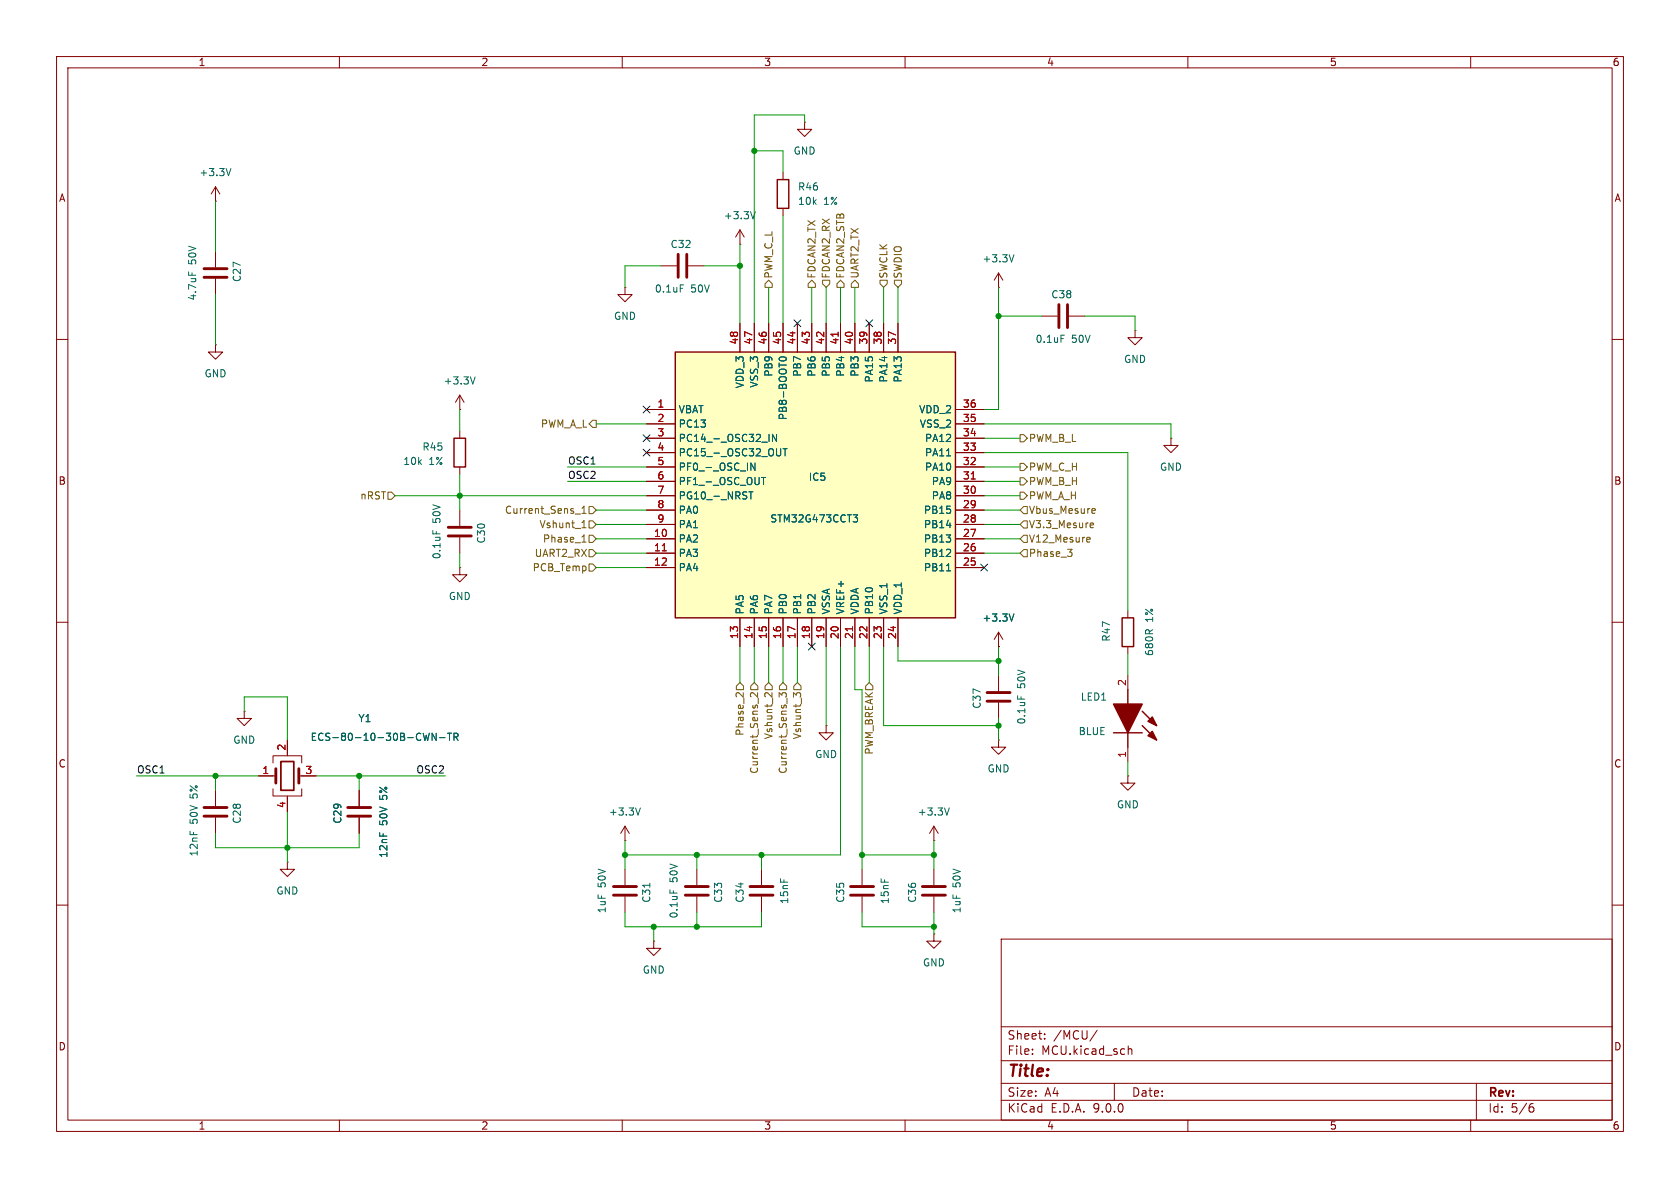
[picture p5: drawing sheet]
<svg xmlns="http://www.w3.org/2000/svg" width="297mm" height="210mm" viewBox="0 0 297 210" stroke-linecap="round" stroke-linejoin="round" font-family="sans-serif">
<g fill="none" stroke="#840000" stroke-width=".18">
<path d="M10 10h277v190h-277zM12 12h273v186h-273zM60 10v2M110 10v2M160 10v2M210 10v2M260 10v2M138.4 30.5v1.3M138.4 36.8v1.3M142.2 21.6v1.3h1.3l-1.3 1.2-1.2-1.2h1.2M142.2 21.6h.1M110.5 50.8v1.3h1.3l-1.3 1.2-1.3-1.2h1.3"/>
<path d="M110.5 50.8h.1M116.8 47h2.8M121.7 47h2.8M130.8 43.2h.1M130.8 40.6l-.8 1.3M130.8 40.6l.8 1.3M130.8 40.6v2.6M176.5 50.8h.1M176.5 48.3v2.5M176.5 48.3l-.7 1.2M176.5 48.3l.8 1.2M200.7 58.4v1.3h1.2l-1.2 1.3-1.3-1.3h1.3"/>
<path d="M200.7 58.4h.1M10 60h2M285 60h2M10 110h2M176.5 119.4v2.8M199.4 119.4v2.5M285 110h2M45.7 137.2h3.1M48.3 134.9v-1.3h5v1.3M48.3 139.4v1.3h5v-1.3M50.8 130.8v2.8M52.8 137.2h3.1"/>
<path d="M176.5 130.8v1.3h1.3l-1.3 1.3-1.2-1.3h1.2M176.5 130.8h.1M176.5 124.2v2.8M199.4 137.2v1.2h1.3l-1.3 1.3-1.3-1.3h1.3M199.4 137.2h.1M199.4 132.1v2.5M50.8 152.4v1.3h1.3l-1.3 1.2-1.3-1.2h1.3M50.8 152.4h.1M50.8 140.7v2.8M110.5 148.6h.1M110.5 146.1l.8 1.2M110.5 146.1l-.8 1.2"/>
<path d="M110.5 146.1v2.5M134.6 153.7v2.8M134.6 158.5v2.8M10 160h2M177 166h108v32h-108zM285 160h2M60 198v2M110 198v2M160 198v2M177 194.5h108M177 191.5h108M177 187.5h108"/>
<path d="M177 181.5h108M182.5 186.3v.1M182.5 185.5v.1M184.7 183.6v.1M184.7 182.8v.1M194 182.1l-1.3 2M197 191.5v3M199.5 184.9v1.5M199.5 185.5l.2-.1 .3 .1 .1 .9M210 198v2M260 198v2M261 191.5v6.5"/>
<path d="M270.6 195.7h.4l.2 .3-.1 .5-.5 .1M271 195.1l-.4 .1"/>
</g>
<path d="M133.5 37.4l-.4 1.3M120.3 50.4h.6M179.3 45l-.5 1.3M75.9 129.6l-.3 1.3M77.1 129.6v1.3l-.7-1.3v1.3M77.7 130.4h1M79.1 129.6h.7M79.5 129.6v1.3M80.3 130.3l.6-.1 .1-.2-.1-.3-.6-.1v1.3M80.6 130.3l.4 .6M179.9 123v.6M113.2 142.8l-.4 1.3" fill="none" stroke="#006464" stroke-width=".18"/>
<path d="M119.9 45v4M121.4 45v4M48.8 135.9v2.5M52.8 135.9v2.5M174.5 124h4.1M174.5 122.4h4.1M132.6 158.2h4.1M132.6 156.7h4.1" fill="none" stroke="#840000" stroke-width=".51"/>
<path d="M49.7 134.6h2.2v5.1h-2.2z" fill="none" stroke="#840000" stroke-width=".3"/>
<path d="M137.4 31.8h2v5h-2zM196.8 129.5h5.1M199.4 121.9v2.6M199.4 129.5v2.6M201.9 128.3l2.6 2.5M201.9 125.7l2.6 2.6" fill="none" stroke="#840000" stroke-width=".25"/>
<g fill="#840000" stroke="#840000" stroke-width=".25">
<path d="M196.8 124.5h5.1l-2.5 5z"/>
<path d="M202.9 130l.8-.7 .8 1.5z"/>
<path d="M202.9 127.5l.8-.8 .8 1.6z"/>
</g>
<path d="M119.4 62.2h49.5v47h-49.5z" fill="#ffffc2"/>
<path d="M80.3 77.5h2v5.1h-2zM119.4 62.2h49.5v47h-49.5zM198.4 109.2h2v5.1h-2z" fill="none" stroke="#840000" stroke-width=".25"/>
<g fill="none" stroke="#840000" stroke-width=".18">
<path d="M38.1 35.6h.1M38.1 33v2.6M38.1 33l-.8 1.3M38.1 33l.8 1.3M38.1 44.5v2.7M38.1 49.3v2.8M130.8 57.2v5M133.3 57.2v5M135.9 57.2v5M138.4 57.2v5M141 57.2v5M143.5 57.2v5"/>
<path d="M146 57.2v5M148.6 57.2v5M151.1 57.2v5M153.7 57.2v5M156.2 57.2v5M158.7 57.2v5M184.1 55.9h2.8M189 55.9h2.8M38.1 61v1.2h1.3l-1.3 1.3-1.3-1.3h1.3M38.1 61h.1M81.3 72.4h.1M81.3 69.9l.7 1.2"/>
<path d="M81.3 69.9l-.8 1.2M81.3 69.9v2.5M81.3 76.2v1.3M114.3 72.4h5.1M114.3 74.9h5.1M114.3 77.5h5.1M168.9 72.4h5.1M168.9 74.9h5.1M168.9 77.5h5.1M207 77.5v1.2h1.3l-1.3 1.3-1.3-1.3h1.3M207 77.5h.1M81.3 82.6v1.2"/>
<path d="M81.3 90.2v2.8M81.3 95v2.8M114.3 80h5.1M114.3 82.6h5.1M114.3 85.1h5.1M114.3 87.6h5.1M114.3 90.2h5.1M114.3 92.7h5.1M114.3 95.3h5.1M114.3 97.8h5.1M168.9 80h5.1M168.9 82.6h5.1"/>
<path d="M168.9 85.1h5.1M168.9 87.6h5.1M168.9 90.2h5.1M168.9 92.7h5.1M168.9 95.3h5.1M168.9 97.8h5.1M81.3 100.3v1.3h1.2l-1.2 1.3-1.3-1.3h1.3M81.3 100.3h.1M114.3 100.3h5.1M130.8 109.2v5.1M133.3 109.2v5.1M135.9 109.2v5.1"/>
<path d="M138.4 109.2v5.1M141 109.2v5.1M143.5 109.2v5.1M146 109.2v5.1M148.6 109.2v5.1M151.1 109.2v5.1M153.7 109.2v5.1M156.2 109.2v5.1M158.7 109.2v5.1M168.9 100.3h5.1M176.5 114.3h.1M176.5 111.8l-.7 1.2"/>
<path d="M176.5 111.8l.8 1.2M176.5 111.8v2.5M199.4 108v1.2M199.4 114.3v1.3M38.1 139.7v2.8M43.2 125.7v1.3h1.2l-1.2 1.3-1.3-1.3h1.3M43.2 125.7h.1M45.7 137.2h2.6M50.8 130.8v2.6M53.3 137.2h2.6M63.5 139.7v2.8M146 128.3v1.2h1.3l-1.3 1.3-1.2-1.3h1.2"/>
<path d="M146 128.3h.1M38.1 144.5v2.8M50.8 141v2.5M63.5 144.5v2.8M110.5 153.7v2.8M110.5 158.5v2.8M123.2 153.7v2.8M123.2 158.5v2.8M152.4 153.7v2.8M152.4 158.5v2.8M165.1 148.6h.1M165.1 146.1l-.8 1.2"/>
<path d="M165.1 146.1l.8 1.2M165.1 146.1v2.5M165.1 153.7v2.8M165.1 158.5v2.8M115.6 166.4v1.2h-1.3l1.3 1.3 1.2-1.3h-1.2M115.6 166.4h.1M165.1 165.1v1.3h1.3l-1.3 1.2-1.3-1.2h1.3M165.1 165.1h.1"/>
</g>
<g fill="none" stroke="#006464" stroke-width=".18">
<path d="M40.8 29.8l-.4 1.3M33.3 48v.7M187.6 59.3h.6M84 66.6l-.4 1.3M136 76.8v1.2M137.3 76.8v1.2l-.7-1.2v1.2M137.8 63.3a.75 .75 0 0 1 1.2 .2 .72 .72 0 0 1-1.3-.1zM138 79.3l-.1 1.2M138.4 79.3h.8M138.8 79.3v1.3M76.5 93.8v.6M132.4 86.9h.7"/>
<path d="M132.7 81.9l.8 1.2v-1.2M132.7 86.9v1.3M134.6 84.4h.7M135 84.4v1.3M150.8 91h.8l-.4 .5 .3 .1 .1 .4-.2 .3h-.4M167.3 80.6h.8M167.3 100.9h.8M179.3 108.5l-.5 1.3M75.9 129.6l-.3 1.3M77.1 129.6v1.3l-.7-1.3v1.3M77.7 130.4h1M79.1 129.6h.7"/>
<path d="M79.5 129.6v1.3M80.3 130.3l.6-.1 .1-.2-.1-.3-.6-.1v1.3M80.6 130.3l.4 .6M114.9 156.1v.8M118.4 157.3v.6M167.8 142.8l-.4 1.3"/>
</g>
<path d="M148.2 58.7v.7M117.1 97.4h.7M171.7 84.7h.7M150.7 110.8v.7" fill="none" stroke="#a90000" stroke-width=".18"/>
<g fill="none" stroke="#840000" stroke-width=".51">
<path d="M36.1 47.5h4M36.1 49h4M187.2 53.8v4.1M188.7 53.8v4.1M79.2 94.7h4.1M79.2 93.2h4.1M36.1 144.3h4M36.1 142.7h4M61.5 144.3h4M61.5 142.7h4M108.5 158.2h4M108.5 156.7h4"/>
<path d="M121.2 158.2h4M121.2 156.7h4M150.4 158.2h4M150.4 156.7h4M163.1 158.2h4M163.1 156.7h4"/>
</g>
<g fill="none" stroke="#725600" stroke-width=".18">
<path d="M135.9 49.5l.6 .7v.6h-1.2v-.6zM142.9 50.2l.6-.7 .6 .7v.6h-1.2zM145.4 49.5h1.3v.7l-.7 .6-.6-.6zM148.6 49.5l.6 .7v.6h-1.2v-.6zM151.1 49.5l.7 .7v.6h-1.3v-.6zM155.6 49.5h1.2v.7l-.6 .6-.6-.6zM158.1 49.5h1.3v.7l-.7 .6-.6-.6zM104.8 74.3h.6v1.3h-.6l-.7-.7zM180.3 76.8h.7l.6 .7-.6 .6h-.7zM68.6 87h.6l.6 .6-.6 .7h-.6zM101.7 90.9h.9M102.9 93.3h.7"/>
<path d="M102.9 95.8h.7M102.9 89.8l.3-.3v1.2M102.9 90.7h.7M103 92.3l.2-.3v1.3M103.1 94.7l.1-.1v1.2M104.1 97.2h.7l.6 .6-.6 .6h-.7zM104.1 92.1h.7l.6 .6-.6 .6h-.7zM104.1 99.7h.7l.6 .6-.6 .7h-.7zM104.1 89.5h.7l.6 .7-.6 .6h-.7zM104.1 94.6h.7l.6 .7-.6 .6h-.7zM180.3 84.5h.7l.6 .6-.6 .6h-.7zM180.3 81.9h.7l.6 .7-.6 .6h-.7z"/>
<path d="M180.3 87h.7l.6 .6-.6 .7h-.7zM181 92.1h.6v1.2h-.6l-.7-.6zM181 97.2h.6v1.2h-.6l-.7-.6zM181 94.6h.6v1.3h-.6l-.7-.6zM181 89.5h.6v1.3h-.6l-.7-.6zM188.7 97.1h.8l-.4 .5M189.3 97.6l.2 .2v.3l-.2 .3M192.3 95h.4v.3l-.6 .1M192.7 95.8h-.4M192.8 93.2h.5M192.8 92.5l.3-.1 .2 .3-.6 .2M193.2 89.9l.4 .1v.2l-.6 .1"/>
<path d="M193.6 90.7h-.4M130.8 120.7l.6 .6v.6h-1.2v-.6zM131.4 122.5v.7l-.7-.7h-.3l-.3 .2M133.3 120.7l.7 .6v.6h-1.3v-.6zM133.9 122.5v.7l-.9-.7-.3 .2 .1 .5M134.1 123.4v1M135.9 120.7l.6 .6v.6h-1.2v-.6zM136.5 122.5v.7l-.9-.7-.3 .1-.1 .4M137.7 123.2v-.7l.5 .4 .1-.4h.6l.1 .2-.1 .5M138.4 120.7l.7 .6v.6h-1.3v-.6zM139.1 123.4v1M141 120.7l.6 .6v.6h-1.3v-.6z"/>
<path d="M141.5 123.1v-.4l-.2-.2h-.4l-.1 .4-.5-.4v.7M153.7 120.7l.6 .6v.6h-1.3v-.6z"/>
</g>
<g fill="none" stroke="#009600" stroke-width=".18">
<path d="M38.1 35.6v8.9M133.3 26.7h5.1v3.8M138.4 38.1v19.1M142.2 21.6v-1.3h-8.9v36.9M38.1 52.1v8.9M116.8 47h-6.3v3.8M124.5 47h6.3M130.8 43.2v14M135.9 50.8v6.4M143.5 50.8v6.4M146 50.8v6.4M148.6 50.8v6.4"/>
<path d="M151.1 50.8v6.4M156.2 50.8v6.4M158.7 50.8v6.4M176.5 50.8v21.6h-2.5M176.5 55.9h7.6M191.8 55.9h8.9v2.5M81.3 72.4v3.8M105.4 74.9h8.9M174 74.9h33v2.6M174 77.5h6.3M69.8 87.6h44.5M81.3 83.8v6.4"/>
<path d="M81.3 97.8v2.5M100.3 85.1h14M100.3 82.6h14M105.4 97.8h8.9M105.4 95.3h8.9M105.4 92.7h8.9M105.4 90.2h8.9M174 97.8h6.3M174 95.3h6.3M174 80h25.4v28M174 92.7h6.3M174 87.6h6.3"/>
<path d="M174 85.1h6.3M174 90.2h6.3M174 82.6h6.3M105.4 100.3h8.9M130.8 114.3v6.4M133.3 114.3v6.4M135.9 114.3v6.4M138.4 114.3v6.4M141 114.3v6.4M146 114.3v14M148.6 114.3v36.8h-38.1M151.1 114.3v7.6h1.3v31.8"/>
<path d="M153.7 114.3v6.4M156.2 114.3v14h20.3M158.7 114.3v2.5h17.8M176.5 114.3v5.1M199.4 115.6v3.8M24.1 137.2h21.6M38.1 137.2v2.5M43.2 125.7v-2.5h7.6v7.6M55.9 137.2h22.8M63.5 137.2v2.5M176.5 127v3.8M199.4 134.6v2.6"/>
<path d="M38.1 147.3v2.6h25.4v-2.6M50.8 143.5v8.9M110.5 148.6v5.1M123.2 151.1v2.6M134.6 151.1v2.6M152.4 151.1h12.7M165.1 148.6v5.1M110.5 161.3v2.5h24.1v-2.5M115.6 163.8v2.6M123.2 161.3v2.5M152.4 161.3v2.5h12.7M165.1 161.3v3.8"/>
</g>
<g fill="none" stroke="#000084" stroke-width=".18">
<path d="M140.4 56.5l1.2 1.3M141.6 56.5l-1.2 1.3M153.1 56.5l1.2 1.3M154.3 56.5l-1.2 1.3M113.7 79.4l1.2 1.2M113.7 71.8l1.2 1.2M113.7 76.9l1.2 1.2M114.9 79.4l-1.2 1.2M114.9 71.8l-1.2 1.2M114.9 76.9l-1.2 1.2M173.4 99.7l1.2 1.2M174.6 99.7l-1.2 1.2"/>
<path d="M142.9 113.7l1.2 1.2M144.1 113.7l-1.2 1.2"/>
</g>
<g fill="#009600" stroke="#009600" stroke-width=".18">
<circle cx="176.5" cy="128.3" r=".46"/>
<circle cx="165.1" cy="151.1" r=".46"/>
<circle cx="133.3" cy="26.7" r=".46"/>
<circle cx="130.8" cy="47" r=".46"/>
<circle cx="115.6" cy="163.8" r=".46"/>
<circle cx="110.5" cy="151.1" r=".46"/>
<circle cx="50.8" cy="149.9" r=".46"/>
<circle cx="38.1" cy="137.2" r=".46"/>
<circle cx="176.5" cy="116.8" r=".46"/>
<circle cx="176.5" cy="55.9" r=".46"/>
<circle cx="63.5" cy="137.2" r=".46"/>
<circle cx="81.3" cy="87.6" r=".46"/>
<circle cx="152.4" cy="151.1" r=".46"/>
<circle cx="134.6" cy="151.1" r=".46"/>
<circle cx="123.2" cy="163.8" r=".46"/>
<circle cx="123.2" cy="151.1" r=".46"/>
<circle cx="165.1" cy="163.8" r=".46"/>
</g>
<text font-size="2.8" fill="#840000" x="178" y="190.9">Title:</text>
<g font-size="2.1" fill="#840000">
<text x="178" y="184">Sheet:</text>
<text x="186.2" y="184">/MCU/</text>
<text x="178" y="186.7">File:</text>
<text x="184.1" y="186.7">MCU.kicad_sch</text>
<text x="178" y="196.9">KiCad</text>
<text x="178" y="194.1">Size:</text>
<text x="184.7" y="194.1">A4</text>
<text x="185.7" y="196.9">E.D.A.</text>
<text x="193.3" y="196.9">9.0.0</text>
<text x="200" y="194.1">Date:</text>
<text x="263" y="194.3">Rev:</text>
<text x="263" y="196.9">Id:</text>
<text x="267.1" y="196.9">5/6</text>
</g>
<g font-size="1.8" fill="#840000">
<text x="35" y="11.9">1</text>
<text x="85" y="11.9">2</text>
<text x="135" y="11.9">3</text>
<text x="185" y="11.9">4</text>
<text x="235" y="11.9">5</text>
<text x="285" y="11.9">6</text>
<text x="10.3" y="35.9">A</text>
<text x="285.3" y="35.9">A</text>
<text x="10.3" y="85.9">B</text>
<text x="285.3" y="85.9">B</text>
<text x="10.3" y="135.9">C</text>
<text x="285.3" y="135.9">C</text>
<text x="10.3" y="185.9">D</text>
<text x="285.3" y="185.9">D</text>
<text x="35" y="199.9">1</text>
<text x="85" y="199.9">2</text>
<text x="135" y="199.9">3</text>
<text x="185" y="199.9">4</text>
<text x="235" y="199.9">5</text>
<text x="285" y="199.9">6</text>
</g>
<g font-size="1.8" fill="#006464">
<text x="140.2" y="27.5">GND</text>
<text x="35.2" y="31.3">+3.3V</text>
<text x="141" y="33.9">R46</text>
<text x="127.9" y="39">+3.3V</text>
<text x="141" y="36.4">10k</text>
<text x="145.6" y="36.4">1%</text>
<text x="34.9" y="46.8" transform="rotate(-90 34.9 46.8)">50V</text>
<text x="118.4" y="44">C32</text>
<text x="173.6" y="46.6">+3.3V</text>
<text x="34.9" y="53.2" transform="rotate(-90 34.9 53.2)">4.7uF</text>
<text x="42.8" y="50" transform="rotate(-90 42.8 50)">C27</text>
<text x="115.7" y="51.9">0.1uF</text>
<text x="122.1" y="51.9">50V</text>
<text x="185.8" y="52.9">C38</text>
<text x="108.5" y="56.7">GND</text>
<text x="183" y="60.8">0.1uF</text>
<text x="189.4" y="60.8">50V</text>
<text x="198.6" y="64.4">GND</text>
<text x="36.1" y="66.9">GND</text>
<text x="78.3" y="68.2">+3.3V</text>
<text x="131.7" y="68.7" transform="rotate(-90 131.7 68.7)">VDD_3</text>
<text x="134.2" y="68.6" transform="rotate(-90 134.2 68.6)">VSS_3</text>
<text x="136.8" y="66.7" transform="rotate(-90 136.8 66.7)">PB9</text>
<text x="141.8" y="66.7" transform="rotate(-90 141.8 66.7)">PB7</text>
<text x="144.4" y="66.7" transform="rotate(-90 144.4 66.7)">PB6</text>
<text x="146.9" y="66.7" transform="rotate(-90 146.9 66.7)">PB5</text>
<text x="149.5" y="66.7" transform="rotate(-90 149.5 66.7)">PB4</text>
<text x="152" y="66.7" transform="rotate(-90 152 66.7)">PB3</text>
<text x="154.5" y="67.7" transform="rotate(-90 154.5 67.7)">PA15</text>
<text x="157.1" y="67.7" transform="rotate(-90 157.1 67.7)">PA14</text>
<text x="159.6" y="67.7" transform="rotate(-90 159.6 67.7)">PA13</text>
<text x="119.9" y="73.3">VBAT</text>
<text x="119.9" y="75.8">PC13</text>
<text x="139.3" y="74.4" transform="rotate(-90 139.3 74.4)">PB8-BOOT0</text>
<text x="162.4" y="73.3">VDD_2</text>
<text x="162.5" y="75.8">VSS_2</text>
<text x="71.2" y="82.4">10k</text>
<text x="74.6" y="79.9">R45</text>
<text x="75.8" y="82.4">1%</text>
<text x="119.9" y="78.3">PC14_-_OSC32_IN</text>
<text x="119.9" y="80.9">PC15_-_OSC32_OUT</text>
<text x="119.9" y="83.4">PF0_-_OSC_IN</text>
<text x="163.4" y="78.3">PA12</text>
<text x="163.4" y="80.9">PA11</text>
<text x="163.4" y="83.4">PA10</text>
<text x="205" y="83.4">GND</text>
<text x="119.9" y="86">PF1_-_OSC_OUT</text>
<text x="119.9" y="88.5">PG10_-_NRST</text>
<text x="142.9" y="85.2">IC5</text>
<text x="164.6" y="86">PA9</text>
<text x="164.6" y="88.5">PA8</text>
<text x="78.1" y="92.5" transform="rotate(-90 78.1 92.5)">50V</text>
<text x="119.9" y="91">PA0</text>
<text x="119.9" y="93.6">PA1</text>
<text x="136.1" y="92.6">STM32G473CCT3</text>
<text x="163.2" y="91">PB15</text>
<text x="163.2" y="93.6">PB14</text>
<text x="78.1" y="98.9" transform="rotate(-90 78.1 98.9)">0.1uF</text>
<text x="86" y="96.2" transform="rotate(-90 86 96.2)">C30</text>
<text x="119.9" y="96.1">PA2</text>
<text x="119.9" y="98.7">PA3</text>
<text x="119.9" y="101.2">PA4</text>
<text x="163.2" y="96.1">PB13</text>
<text x="163.2" y="98.7">PB12</text>
<text x="163.2" y="101.2">PB11</text>
<text x="79.2" y="106.3">GND</text>
<text x="131.7" y="108.7" transform="rotate(-90 131.7 108.7)">PA5</text>
<text x="134.2" y="108.7" transform="rotate(-90 134.2 108.7)">PA6</text>
<text x="136.8" y="108.7" transform="rotate(-90 136.8 108.7)">PA7</text>
<text x="139.3" y="108.7" transform="rotate(-90 139.3 108.7)">PB0</text>
<text x="141.8" y="108.7" transform="rotate(-90 141.8 108.7)">PB1</text>
<text x="144.4" y="108.7" transform="rotate(-90 144.4 108.7)">PB2</text>
<text x="146.9" y="108.7" transform="rotate(-90 146.9 108.7)">VSSA</text>
<text x="149.5" y="108.7" transform="rotate(-90 149.5 108.7)">VREF+</text>
<text x="152" y="108.7" transform="rotate(-90 152 108.7)">VDDA</text>
<text x="154.5" y="108.7" transform="rotate(-90 154.5 108.7)">PB10</text>
<text x="157.1" y="108.7" transform="rotate(-90 157.1 108.7)">VSS_1</text>
<text x="159.6" y="108.7" transform="rotate(-90 159.6 108.7)">VDD_1</text>
<text x="173.6" y="110.1">+3.3V</text>
<text x="196.4" y="113.5" transform="rotate(-90 196.4 113.5)">R47</text>
<text x="204.1" y="110" transform="rotate(-90 204.1 110)">1%</text>
<text x="204.1" y="116.1" transform="rotate(-90 204.1 116.1)">680R</text>
<text x="173.6" y="125.4" transform="rotate(-90 173.6 125.4)">C37</text>
<text x="181.5" y="121.7" transform="rotate(-90 181.5 121.7)">50V</text>
<text x="191" y="124.1">LED1</text>
<text x="41.1" y="131.7">GND</text>
<text x="54.8" y="131.2">ECS-80-10-30B-CWN-TR</text>
<text x="63.3" y="127.9">Y1</text>
<text x="181.5" y="128.2" transform="rotate(-90 181.5 128.2)">0.1uF</text>
<text x="190.6" y="130.1">BLUE</text>
<text x="144" y="134.2">GND</text>
<text x="174.5" y="136.8">GND</text>
<text x="35.2" y="141" transform="rotate(-90 35.2 141)">5%</text>
<text x="68.7" y="141.3" transform="rotate(-90 68.7 141.3)">5%</text>
<text x="197.4" y="143.1">GND</text>
<text x="35.2" y="145.7" transform="rotate(-90 35.2 145.7)">50V</text>
<text x="42.8" y="145.7" transform="rotate(-90 42.8 145.7)">C28</text>
<text x="60.6" y="145.7" transform="rotate(-90 60.6 145.7)">C29</text>
<text x="68.7" y="145.9" transform="rotate(-90 68.7 145.9)">50V</text>
<text x="107.5" y="144.4">+3.3V</text>
<text x="162.2" y="144.4">+3.3V</text>
<text x="35.2" y="151.5" transform="rotate(-90 35.2 151.5)">12nF</text>
<text x="68.7" y="151.8" transform="rotate(-90 68.7 151.8)">12nF</text>
<text x="48.8" y="158.3">GND</text>
<text x="107.3" y="161.5" transform="rotate(-90 107.3 161.5)">1uF</text>
<text x="107.3" y="156.9" transform="rotate(-90 107.3 156.9)">50V</text>
<text x="115.2" y="159.7" transform="rotate(-90 115.2 159.7)">C31</text>
<text x="120" y="156" transform="rotate(-90 120 156)">50V</text>
<text x="127.9" y="159.7" transform="rotate(-90 127.9 159.7)">C33</text>
<text x="131.7" y="159.7" transform="rotate(-90 131.7 159.7)">C34</text>
<text x="139.5" y="159.9" transform="rotate(-90 139.5 159.9)">15nF</text>
<text x="149.5" y="159.7" transform="rotate(-90 149.5 159.7)">C35</text>
<text x="157.3" y="159.9" transform="rotate(-90 157.3 159.9)">15nF</text>
<text x="162.2" y="159.7" transform="rotate(-90 162.2 159.7)">C36</text>
<text x="170" y="161.5" transform="rotate(-90 170 161.5)">1uF</text>
<text x="170" y="156.9" transform="rotate(-90 170 156.9)">50V</text>
<text x="120" y="162.4" transform="rotate(-90 120 162.4)">0.1uF</text>
<text x="113.5" y="172.3">GND</text>
<text x="163.1" y="171">GND</text>
</g>
<g font-size="1.8" fill="#725600">
<text x="136.8" y="49.3" transform="rotate(-90 136.8 49.3)">PWM_C_L</text>
<text x="144.4" y="49.3" transform="rotate(-90 144.4 49.3)">FDCAN2_TX</text>
<text x="146.9" y="49.3" transform="rotate(-90 146.9 49.3)">FDCAN2_RX</text>
<text x="149.5" y="49.3" transform="rotate(-90 149.5 49.3)">FDCAN2_STB</text>
<text x="152" y="49.3" transform="rotate(-90 152 49.3)">UART2_TX</text>
<text x="157.1" y="49.3" transform="rotate(-90 157.1 49.3)">SWCLK</text>
<text x="159.6" y="49.3" transform="rotate(-90 159.6 49.3)">SWDIO</text>
<text x="95.5" y="75.8">PWM_A_L</text>
<text x="181.8" y="83.4">PWM_C_H</text>
<text x="181.8" y="78.3">PWM_B_L</text>
<text x="63.6" y="88.5">nRST</text>
<text x="181.8" y="86">PWM_B_H</text>
<text x="181.8" y="88.5">PWM_A_H</text>
<text x="89.2" y="91">Current_Sens_1</text>
<text x="95.3" y="93.6">Vshunt_1</text>
<text x="181.8" y="93.6">V3.3_Mesure</text>
<text x="181.8" y="91">Vbus_Mesure</text>
<text x="94.1" y="101.2">PCB_Temp</text>
<text x="94.4" y="98.7">UART2_RX</text>
<text x="95.9" y="96.1">Phase_1</text>
<text x="181.8" y="98.7">Phase_3</text>
<text x="181.8" y="96.1">V12_Mesure</text>
<text x="131.7" y="130.2" transform="rotate(-90 131.7 130.2)">Phase_2</text>
<text x="136.8" y="130.8" transform="rotate(-90 136.8 130.8)">Vshunt_2</text>
<text x="141.8" y="130.8" transform="rotate(-90 141.8 130.8)">Vshunt_3</text>
<text x="134.2" y="136.9" transform="rotate(-90 134.2 136.9)">Current_Sens_2</text>
<text x="139.3" y="136.9" transform="rotate(-90 139.3 136.9)">Current_Sens_3</text>
<text x="154.5" y="133.5" transform="rotate(-90 154.5 133.5)">PWM_BREAK</text>
</g>
<g font-size="1.8" fill="#a90000">
<text x="130.6" y="61" transform="rotate(-90 130.6 61)">48</text>
<text x="133.1" y="61" transform="rotate(-90 133.1 61)">47</text>
<text x="135.6" y="61" transform="rotate(-90 135.6 61)">46</text>
<text x="138.2" y="61" transform="rotate(-90 138.2 61)">45</text>
<text x="140.7" y="61" transform="rotate(-90 140.7 61)">44</text>
<text x="143.3" y="61" transform="rotate(-90 143.3 61)">43</text>
<text x="145.8" y="61" transform="rotate(-90 145.8 61)">42</text>
<text x="148.3" y="61" transform="rotate(-90 148.3 61)">41</text>
<text x="150.9" y="61" transform="rotate(-90 150.9 61)">40</text>
<text x="153.4" y="61" transform="rotate(-90 153.4 61)">39</text>
<text x="156" y="61" transform="rotate(-90 156 61)">38</text>
<text x="158.5" y="61" transform="rotate(-90 158.5 61)">37</text>
<text x="116.1" y="72.1">1</text>
<text x="116.1" y="74.7">2</text>
<text x="116.1" y="77.2">3</text>
<text x="170.1" y="72.1">36</text>
<text x="170.1" y="74.7">35</text>
<text x="170.1" y="77.2">34</text>
<text x="116.1" y="79.8">4</text>
<text x="116.1" y="82.3">5</text>
<text x="170.1" y="79.8">33</text>
<text x="170.1" y="82.3">32</text>
<text x="116.1" y="84.8">6</text>
<text x="116.1" y="87.4">7</text>
<text x="116.1" y="89.9">8</text>
<text x="170.1" y="84.8">31</text>
<text x="170.1" y="87.4">30</text>
<text x="170.1" y="89.9">29</text>
<text x="115.5" y="95">10</text>
<text x="116.1" y="92.5">9</text>
<text x="170.1" y="92.5">28</text>
<text x="170.1" y="95">27</text>
<text x="115.5" y="97.5">11</text>
<text x="115.5" y="100.1">12</text>
<text x="170.1" y="97.5">26</text>
<text x="170.1" y="100.1">25</text>
<text x="130.6" y="113.1" transform="rotate(-90 130.6 113.1)">13</text>
<text x="133.1" y="113.1" transform="rotate(-90 133.1 113.1)">14</text>
<text x="135.6" y="113.1" transform="rotate(-90 135.6 113.1)">15</text>
<text x="138.2" y="113.1" transform="rotate(-90 138.2 113.1)">16</text>
<text x="140.7" y="113.1" transform="rotate(-90 140.7 113.1)">17</text>
<text x="143.3" y="113.1" transform="rotate(-90 143.3 113.1)">18</text>
<text x="145.8" y="113.1" transform="rotate(-90 145.8 113.1)">19</text>
<text x="148.3" y="113.1" transform="rotate(-90 148.3 113.1)">20</text>
<text x="150.9" y="113.1" transform="rotate(-90 150.9 113.1)">21</text>
<text x="153.4" y="113.1" transform="rotate(-90 153.4 113.1)">22</text>
<text x="156" y="113.1" transform="rotate(-90 156 113.1)">23</text>
<text x="158.5" y="113.1" transform="rotate(-90 158.5 113.1)">24</text>
<text x="199.1" y="121.4" transform="rotate(-90 199.1 121.4)">2</text>
<text x="46.3" y="136.9">1</text>
<text x="50.5" y="132.8" transform="rotate(-90 50.5 132.8)">2</text>
<text x="53.9" y="136.9">3</text>
<text x="199.1" y="134.1" transform="rotate(-90 199.1 134.1)">1</text>
<text x="50.5" y="142.9" transform="rotate(-90 50.5 142.9)">4</text>
</g>
<g font-size="1.8" fill="#0f0f0f">
<text x="100.3" y="82.2">OSC1</text>
<text x="100.3" y="84.7">OSC2</text>
<text x="24.1" y="136.8">OSC1</text>
<text x="73.5" y="136.8">OSC2</text>
</g>
</svg>
